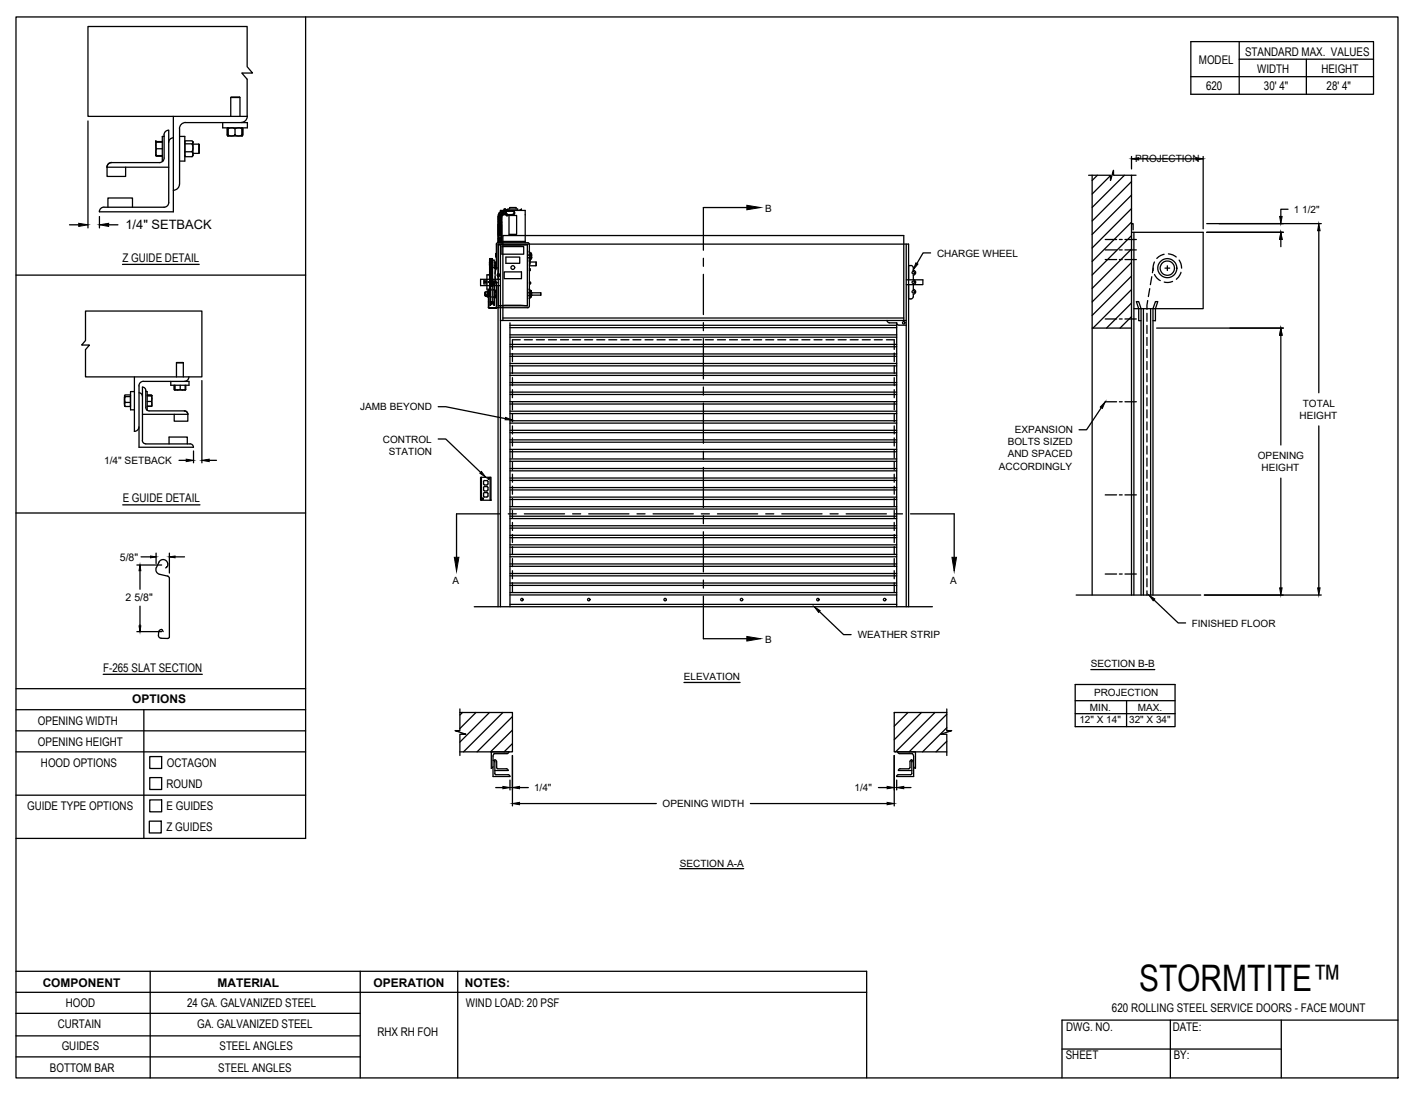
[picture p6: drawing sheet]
<svg xmlns="http://www.w3.org/2000/svg" width="279mm" height="216mm" viewBox="0 0 279 216" stroke-linecap="round" stroke-linejoin="round" font-family="sans-serif">
<!-- layer: ANNOTATIONS -->
<g fill="none" stroke="#000" stroke-width=".25">
<path d="M17.4 23.9v21.1M223.3 30.9v2.4M224.7 31.3h11.3M237.4 30.9v14.2M13.7 44.4h1.8M19.6 42.7v2.3M21.4 44.4h1.9M183.6 49.9h-1.5l-1.2 2.1M238.1 45.8h15.1M238.1 44.1h22.6M252.7 47.3v1.4M254.1 41.3h-1.4v1.4"/>
<path d="M260.2 45.5v32M39.8 75.1v16.2M228.2 64.7h25M252.7 66.2v21.6M35.3 90.8h1.4M38.2 89v2.3M41.3 90.8h1.4M86.5 80.3h1.4l11.8 2.3M86.5 86.6h1.4l6.9 6.6M217.3 80.5l-2.9 4.3h-1.5M252.7 94.4v21.6M260.2 84.1v31.9"/>
<path d="M27 111.5h4.9M27.6 111.5v4.8M27.6 119.6v5.1M27.8 109.9h3M30.8 109.2v2M33.4 109.2v3.9M33.4 109.9h3M227.7 118.4l4.8 4.5h1.4M237.6 117.4h23.1M27 124.7h4.9M135 134.7h11M161.7 120.7l4.8 4.5h1.4"/>
<path d="M212.2 135.1h19.7v8.3h-19.7zM212.2 138.3h19.7M215.2 132.1h12.7M222.3 138.3v5.1M97.8 155.4h1.4M100.6 153.9v2M101.1 149.1v9.9M102.5 155.4h1.7M102.5 158.6h27M148.1 158.6h26.9M173.3 155.4h1.7M176.4 149.1v9.9"/>
<path d="M176.9 153.9v2M178.3 155.4h1.4M212.2 140.8h19.7M134.1 171.4h12.6"/>
</g>
<!-- layer: RHX LH F.O.H. -->
<g fill="none" stroke="#000" stroke-width=".25">
<path d="M214.8 34.6h4.3v1l.6-2v1h4.5M215.5 34.6v82.8M216.5 34.6l-1 1M219.1 34.6l-3.6 3.7M219.7 34.1l-.2 .2M221.9 34.6l-6.4 6.3M223.3 35.8l-7.8 7.8M223.3 38.5l-7.8 7.8M223.3 34.6v82.8M95.5 55.6h.6M95.5 55.8h.6M95.7 57.8v.5"/>
<path d="M95.7 57.8h.1M95.7 58.3h.1M95.9 58.4h.1M95.9 58.3v.1M96 58.4h.1M96.1 55.3h-.6v.7h.6M96.1 58.6h.3M96.1 57.6h-.3v.8h.3M96.2 57.4h.2M96.2 57.4l-.1 .1M96.2 57.4v1.2M96.3 54.3h-.2v2.8h.5"/>
<path d="M96.4 55.6l.1 .1zM96.4 59.6h.1M96.5 57.6v.9M96.5 58.5h.1M96.5 57.6h.1M96.5 54.3h.1M96.5 54.2h-.2M96.5 57.9v.2M96.5 57.6h.2M96.5 58.4h.2M96.6 51.1l.2 .2M96.6 58.4h.1"/>
<path d="M96.6 52.9h.1M96.6 52.6h.1M96.6 51.5h.1M96.6 51.4h.1M96.6 53h.6M96.6 52.7h.1M96.6 52.8h.1M96.6 51.3h.1M96.6 53.3h.6M96.6 52.4v.8M96.6 53.7h.6M96.6 53.6h.1"/>
<path d="M96.6 53.9h.6M96.6 53.9h.1M96.6 54h.1M96.6 51.7h.1M96.6 55.1v.1M96.6 57.3h.1M96.6 57.4h.1M96.6 53h.1M96.6 53.7h.1M96.6 51.1v.7h.2v.2M96.6 52.3h.2v.2h-.2M96.6 51.4h.2v.2"/>
<path d="M96.6 51.7v.8v-.4M96.6 52.5h.1M96.6 52.7h.4M96.6 51.3h.6M96.6 53.2v.2M96.6 57.5h.1M96.6 55.9h.1M96.6 56.3h.1M96.6 56.6h.1M96.6 56.8h.1M96.6 57h.1M96.7 57.6h.1"/>
<path d="M96.7 58.4v.1M96.7 58.4h.1M96.7 58.5h.1M96.7 55.8l.1 .3M96.7 56l-.1 .2 .1-.1M96.7 56.2l-.1 .2M96.7 56.5l-.1 .1M96.7 56.7l-.1 .2M96.7 56.9l-.1 .2M96.7 57.2h-.1v.4M96.7 57.5v1M96.8 52.7v.2h-.2"/>
<path d="M96.8 53l-.2 .1M96.8 53.3l-.2 .1M96.8 53.5l-.2 .1M96.8 53.7l-.2 .1M96.8 53.9l-.2 .1M96.8 54.2l-.2 .1M96.8 54.4l-.2 .1M96.8 54.6l-.2 .2v-.2h.6M96.8 54.9l-.2 .1M96.8 55.1l-.2 .1M96.8 55.3l-.2 .1M96.8 55.5l-.2 .1"/>
<path d="M96.8 55.8v4.4M96.8 52.3v.1M96.8 51.9v.1M96.8 52.4h.2M96.8 51.6h.1M96.8 55.9h.1l.1 .4M96.8 52.4h.1M96.8 52.7l.2 .1M96.8 52.7h.1M96.8 56.2h.1M96.8 57.2h.1M96.8 59.9v.1"/>
<path d="M96.8 53v.1M96.8 56.2l.2 .2M96.8 51.8h.2M96.8 51.8v.2M96.8 53.1h.1M96.8 53l.2 .1h-.2M96.8 52.8h.1M96.8 56.1v.1M96.8 58.6v.1M96.9 57.2l.1 .1M97 58.6h-.2M97 51.8v.1"/>
<path d="M97 52.3h-.2M97 52.3v.1M97 53.1h.1M97 56h.2M97 59.5l-.2 .2M97 60l-.2 .2M97 52.7v.1v-.1M97 51.9h.1M97 51.9v.1M97 52.4h.1M97 59.8v.2M97 52.3h.1"/>
<path d="M97 56.2h.2M97 56.2v.2M97 56.4h.1M97 59.6h.1M97 51.6h.1M97 52.7h.1M97 51.8v.2h-.4M97 51.4v.2h-.4M97 59.7v.1M97 51.2v.1M97 52.3v.2M97 52.7v.2"/>
<path d="M97 53v.1M97 53.3v.1M97 53.5v.1M97 53.7v.1M97 53.9v.1M97 54.2v.1M97 54.4v.1M97 54.6v.1M97 54.9v.1M97 55.1v.1M97 55.3v.1M97 55.5v.1"/>
<path d="M97 55.8v.1M97 56v.1M97 56.2v.1M97 56.4l.1 .1M97.1 56.5h.1M97.1 56.5l-.1 3.1M97.2 59.6h.1M97.2 51.4h.3v1.4h-.3M97.2 52.9h.1M97.2 52.2h.1M97.2 52.1h.1M97.2 51.8h.1"/>
<path d="M97.2 51.7h.1M97.2 52.6h.1M97.2 52.5h.1M97.2 51.5h.1M97.2 52.8h.1M97.2 56.5v-5.5h-.6v6.6M97.2 51.3h.1M97.2 51.1h.1M97.2 53.2h.1M97.2 53.4h.1M97.2 53.6h.1M97.2 53.9h.1"/>
<path d="M97.2 54.1h.1M97.2 54h.1M97.2 54.3h.1M97.2 54.5h.1M97.2 54.8h.1M97.2 55h.1M97.2 55.2h.1M97.2 55.5h.1M97.2 55.7h.1M97.2 55.9h.1M97.2 56.2h.1M97.2 53h.1"/>
<path d="M97.2 53.7h.1M97.2 54.4h.1M97.2 56.4h.1M97.2 55.3h.5M97.2 55.8h.7M97.2 53.5h-.6v.6M97.2 54.2h-.6v.1M97.2 54.4h-.6v.1M97.2 54.9h-.6v.1M97.2 55.3h-.6v.2M97.2 55.8h-.6v.1M97.2 56h.1"/>
<path d="M97.2 56.4v.1M97.2 59.7v.1M97.2 59.8l.1 .2M97.2 56.2v.2M97.3 59.5l.2 .2M97.3 56l-.1 .3M97.3 58.6l.2 .1M97.4 57.2l-.1 .1M97.4 57.2h.1M97.5 59.9v.1M97.5 56.2l-.2 .2M97.5 55.8l.1 4.4-.3-.2"/>
<path d="M97.5 55.9l-.2 .1M97.5 55.8v.3M97.5 55.8v4.4M97.5 51.7h.4M97.5 52.5h.2M97.6 57.3v1.5M97.6 56h.3M97.6 52.9h.2zM97.6 58.7h.1M97.6 57.3h.2zM97.6 58.3h.2M97.6 57.8h.2"/>
<path d="M97.6 57.6h.3M97.6 57.4h.3M97.6 58.7h.2M97.7 54.6l.1 .8M97.7 52.9v-1.1l.1 1.1h-.2M97.7 52.9v1.1M97.8 51.8h.1M97.8 53h.1M97.8 53v-.2h.1l-.2 1.5 .2 1.5M97.8 52.9v.3M97.8 51.9h.1M97.8 52.5h.1"/>
<path d="M97.8 50.5h.1M97.8 50.2h.1M97.8 58.7h-.2M97.8 57.3v.1M97.8 57.6v.2M97.8 58.3v.4M97.8 58.4h.1M97.8 58.6h.1M97.8 57.8h.1M97.8 58.3h.1M97.9 50.7h.1M97.9 53h.1"/>
<path d="M97.9 50.1v.6v-.2M97.9 55.6h-1.3v.1M97.9 53l-.1 .1M97.9 53v.1M97.9 50.1v.1M97.9 52.8v.1M97.9 50.2v.3M97.9 52.8l.3 .1M97.9 52.8h.1M97.9 55.8h.1M97.9 55.8v4.6l.2 .3h6.1M98.2 55.8h-.3"/>
<path d="M98.3 54.3h.1M98.3 54.3l.1-.1 .1 .1M98.3 54.3h.2M98.3 55.1v-6.9h81v7M98.3 56.4v63.3M98.3 46.4a.35 .35 0 0 1 .3-.3 .35 .35 0 0 1 .4 .3M98.3 46.2a.35 .35 0 0 1 .3-.3 .35 .35 0 0 1 .4 .3M98.3 46a.35 .35 0 0 1 .3-.3 .35 .35 0 0 1 .4 .3M98.3 45.1a.35 .35 0 0 1 .3-.4 .35 .35 0 0 1 .4 .4M98.3 44.9a.35 .35 0 0 1 .3-.4 .35 .35 0 0 1 .4 .4M98.3 44.7a.35 .35 0 0 1 .3-.4 .35 .35 0 0 1 .4 .4M98.3 47.1v.1"/>
<path d="M98.3 47.8v.1M98.3 47.3v.1M98.3 47.5v.1M98.3 43.1v.1M98.3 42.9v.1M98.3 43.4v.1M98.3 43.6v.2M98.3 42.7v.1M98.3 48.3l2.9 .1 2.9-.1M98.3 54.1l-.2 .2 .2 .2M98.3 47.9h.1M98.3 46.8a.33 .33 0 0 1 .3-.3 .33 .33 0 0 1 .4 .3"/>
<path d="M98.3 45.8a.35 .35 0 0 1 .3-.3 .35 .35 0 0 1 .4 .3M98.3 45.6a.35 .35 0 0 1 .3-.3 .35 .35 0 0 1 .4 .3M98.3 45.4a.35 .35 0 0 1 .3-.3 .35 .35 0 0 1 .4 .3M98.3 45.2v.1a.35 .35 0 0 1 .3-.4 .35 .35 0 0 1 .4 .4M98.3 44.4v.1a.35 .35 0 0 1 .3-.4 .35 .35 0 0 1 .4 .4M98.3 44.3v-.1a.38 .38 0 0 1 .3-.2 .38 .38 0 0 1 .4 .3M98.3 43.9v.1M98.3 54.6h.1M98.3 54.1h.1M98.3 46.9h.7M98.3 46.8a.33 .33 0 0 1 .3-.2 .33 .33 0 0 1 .4 .2M98.3 46.3h.1"/>
<path d="M98.3 46.3a.36 .36 0 0 1 .4-.2 .36 .36 0 0 1 .3 .3M98.3 46.1h.1M98.3 46.1a.36 .36 0 0 1 .4-.1 .36 .36 0 0 1 .3 .2M98.3 46h.1M98.3 46a.38 .38 0 0 1 .7 0M98.3 45.8h.1M98.3 45.8a.36 .36 0 0 1 .4-.2 .36 .36 0 0 1 .3 .2M98.3 45.6h.1M98.3 45.6a.36 .36 0 0 1 .4-.2 .36 .36 0 0 1 .3 .2M98.3 45.4h.1M98.3 45.4a.36 .36 0 0 1 .4-.2 .36 .36 0 0 1 .3 .2M98.3 45.2h.1"/>
<path d="M98.3 45.2a.36 .36 0 0 1 .4-.2 .36 .36 0 0 1 .3 .2M98.3 45h.1M98.3 45a.36 .36 0 0 1 .4-.2 .36 .36 0 0 1 .3 .2M98.3 44.8h.1M98.3 44.8a.36 .36 0 0 1 .4-.2 .36 .36 0 0 1 .3 .3M98.3 44.6h.1M98.3 44.6a.38 .38 0 0 1 .7 0M98.3 44.4h.1M98.3 44.4a.36 .36 0 0 1 .4-.2 .36 .36 0 0 1 .3 .3M98.3 43.9h.7M98.3 44h.7M98.3 42.8h.7"/>
<path d="M98.3 42.7h.7M98.3 42.8v.1M98.3 43v.2h.7v-.2M98.3 43.3v.1h.7v-.1M98.3 43.7v-.2h.7v.2M98.3 43.8v.1M98.3 44v.1M98.3 44.2v.1M98.3 44.8v.1M98.3 46.1v.1M98.3 46.3v.1M98.3 46.9v.2h.7v-.2"/>
<path d="M98.3 47.2v.1M98.3 47.4v.2M98.3 48.3v5.8M98.3 54.5v5.8M98.3 48.3h5.8M98.3 47.2h.7M98.3 47.4h.7M98.3 47.3h.7M98.3 47.6h5.3M98.3 47.6h.7M98.3 43.3h.7M98.3 42.9h.7"/>
<path d="M98.3 43h.7M98.3 43.7h.7M98.3 43.8h.7M98.3 42.4v.3M98.4 46.8l-.1 .2M98.4 42.4h.1M98.4 42.4l.6 .3M98.4 42.3v.1M98.4 42.4l.6 .2M98.5 54.3l-.2 .1M98.5 54.3h.1M98.5 42.1l-.1 .2"/>
<path d="M98.5 42.1h.1M98.5 42.1l.5 .4M98.6 42.1l.5 .4-.1 .1M98.7 41.9l-.2 .2M98.7 41.9h.1M98.7 48.2v71.5M98.7 55.1h-3.9v1.3h3.9M98.8 41.9l.3 .5M98.8 41.8l-.1 .1M98.8 41.8l.4 .6M98.9 46.8l.1 .2M99 47.1v.1"/>
<path d="M99 47.8v.1M99 47.3v.1M99 47.5v.3h-.7v-.2M99 43.1v.1M99 42.9v.1M99 43.4v.1M99 43.6v.2M99 42.6v.1M99 42.7v.1M99 47.9h.1M99 46.6a.34 .34 0 0 0-.4-.3 .34 .34 0 0 0-.3 .3 .34 .34 0 0 1 .4-.4 .34 .34 0 0 1 .3 .4M99 43.9v.1"/>
<path d="M99 44.2l-.5-.1-.2 .1M99 42.8v.1M99 43.8v.1M99 44v.1M99 44.6v.1M99 46h.1M99 47.2v.1M99 47.4v.2M99 41.7l-.2 .1M99 48.7h4.3v1.5h-4.3zM99.1 41.7l.1 .7 .1-.1M99.1 42.4h.1"/>
<path d="M99.1 41.7l.2 .6M99.2 42.4h-.1M99.2 42.3v.1M99.4 42.3h.1M99.4 41.7h.1M99.4 41.7h-.4M99.4 42.3h-.1M99.4 41.7v.6M99.5 42.3h.1M99.5 41.7h.1M99.5 41.5h.3M99.5 41.7v.6"/>
<path d="M99.5 53.7h3.4v1.3h-3.4zM99.5 41.4h.1M99.5 41.4h.2M99.6 42.3h.1M99.6 41.7h.1M99.6 41.7v.6M99.6 41.4h.1M99.7 41.4h.1M99.7 41.7v.6M99.7 41.4l.1 .1M99.8 41.4h.1M99.8 50.7h2.8v1.3h-2.8z"/>
<path d="M99.9 42.4l.1 .2 .2-.2M99.9 41.6l.1-.2 .2 .2M99.9 41.7v.6h-.2M99.9 42.4h.1M99.9 41.6h.1M99.9 41.5h-1.2v.3M99.9 41.6v.8M100 42.4h.1M100 42.4v.1M100 41.6h.1M100 42.3v.2l.1-.2M100 42.5h.1"/>
<path d="M100 41.5v.1M100.1 41.5h-.1M100.1 42.4h.1M100.1 42.4v.1M100.1 41.6h-.1M100.1 41.6h.1M100.1 42.4l-.1 .1M100.1 41.5h.1M100.1 42.4h-.1M100.1 42.5h.1M100.1 42.5h-.1M100.1 41.5v.1"/>
<path d="M100.1 41.7l-.1-.3v.3h-.3M100.1 42.4h.7M100.2 41.5h3.4v6.4M100.2 41.5v-.2h2v.2M100.2 41.6l.6 .1M100.2 42.4h.3zM100.2 41.6l-.1 .1M100.4 42.5h1.5v3.7h-1.5zM100.5 41.6l.7 .1a.35 .35 0 0 1 .3 .3 .35 .35 0 0 1-.3 .4M100.5 41.6l.7 .1a.31 .31 0 0 1 .3 .3 .31 .31 0 0 1-.3 .3l-.7 .1M100.6 41.3v-.3h1.2v.3M101.1 42.4h.1"/>
<path d="M101.1 41.7a.37 .37 0 0 1 .5 .3 .37 .37 0 0 1-.4 .4M101.2 42.4h-.7M101.2 41.7a.31 .31 0 0 1 .3 .3 .31 .31 0 0 1-.3 .3M102.6 41.5h.3M102.6 41.4h.1M102.8 41.4l-.2 .1h.3M102.8 41.4v.1M102.8 41.4l.1 .1M102.9 41.4h.1M102.9 41.5h.1M102.9 41.4v.1M104.1 48.3v12"/>
<path d="M104.2 47.9l.2 .3M104.2 47.9h-6.1l-.2 .3v4.7M104.4 57.8h.3M104.4 57.8h.5v.5M104.4 57.7h.5M104.4 58.4h.5M104.4 50.9h.5M104.4 50.3h.5M104.4 50.8h.4M104.4 57.1l.5 .6M104.4 58.4v.5l.5-.5M104.4 50.9v.6l.5-.5"/>
<path d="M104.4 49.7l.5 .6M104.5 57.1l-.1 .6M104.5 49.7l-.1 .6M104.5 57.1h.1M104.5 49.7h.1M104.5 53h.1M104.5 53.4h.1M104.5 55.7h.2M104.5 48.2v1.5M104.5 57.8v.5h2.2M104.5 50.4h.4v.4h-.4M104.5 57.1l.3 .5"/>
<path d="M104.5 49.7l.3 .5M104.5 53.1h.1M104.5 52.5h1.3M104.5 50.4v.4M104.5 53.1v.2M104.5 53v.4M104.5 53v.1M104.5 53.3v.1M104.6 58.3h.1M104.6 57.9v.4M104.6 57.3h.1M104.6 51.3v.8l-.1 .2"/>
<path d="M104.6 51.7h1.2v.8v-.8M104.6 58.7h.1zM104.6 50.4v.4M104.6 57.8v.1M104.7 58.3h-.3h.4M104.7 55.7v.3h-.2M104.7 55.7h.1M104.7 58.3h.1M104.7 50.4h.1M104.7 57.8h.1M104.7 57.3v.2M104.7 58.5v.2"/>
<path d="M104.8 57.6h.1M104.8 50.2h.1M104.8 58.4h.1M104.8 51h.1M104.8 58.5l-.3 .4v1.6M104.8 50.8l.1 .1M104.8 57.6l.1 .1M104.8 57.8h-.1M104.8 50.8h-.4M104.8 50.4h-.1M104.9 58.4h-.1M104.9 50.3v.1h-.5h.3"/>
<path d="M104.9 50.3h.1M104.9 58.4h.1M104.9 50.9h.1M104.9 50.9l-.4 .6v5.6M104.9 57.8h1.8M104.9 57.7l-.1 .1M104.9 58.3v.1M106.7 57.8h.1M106.7 57.8v.5M106.7 58.2v.1M178.8 55.2h3.3v1h-3.3M178.8 48.2v71.5"/>
<path d="M179.3 52.4l.7 .1 .1 .1 .1 .7a.48 .48 0 0 1 .5 .5 .48 .48 0 0 1-.5 .5v.9a.48 .48 0 0 1 .5 .5 .48 .48 0 0 1-.5 .5v.9a.48 .48 0 0 1 .5 .5 .48 .48 0 0 1-.5 .5l-.1 .7-.1 .1-.7 .1zM179.3 56.2v63.5M218.1 47.3h2.2M218.1 49.3h2.2M218.1 51.2h2.2M220.9 47.3h.5M220.9 49.3h.5M220.9 51.2h.5M222 47.3h2.2M222 49.3h2.2M222 51.2h2.2M223.3 45.8h14.1v15.1h-13.7"/>
<path d="M223.3 44.1h.3v1.3M223.3 41.2l-7.8 7.7M223.3 43.8l-7.8 7.8M223.3 46.5l-7.8 7.8M223.3 49.1l-7.8 7.8M223.3 51.8l-7.8 7.8M223.3 54.5l-7.8 7.8M223.3 57.2l-7.6 7.5M223.3 59.8l-5 4.9M223.7 45.8v71.6M226.5 59.3l-.2 1.7M226.9 57l-.3 1.5"/>
<path d="M227.3 54.6l-.3 1.6M227.5 52.9l-.1 .9M227.8 51.7l-.3 1v.7M227.8 54.2l.5 .7 .6 .5M229.7 50.2l-.6 .2-.8 .6M229.9 52.9h.9M230.3 52.5v.9M230.5 50.1l.9 .2 .7 .4M231.4 55.5l-.9 .3-.8-.1M232.7 51.3l.3 .7 .2 .9M233 53.7l-.5 1-.4 .4M96.4 60.7l.1 .1"/>
<path d="M96.4 60.7l.1-3.5v3.5M96.5 60.8h1.5l-1.5 .1M96.7 60.2h.1M98.3 60.3l2.9-.1 2.9 .1M98.3 60.3h5.8M98.7 63.2h80.1M99.2 63.2v-16.7h79.1v16.7M99.2 62.8h79.1M100.6 63.7v56M100.6 64.2h76.3M100.6 79.3h76.3M100.6 79.7h76.3"/>
<path d="M100.6 77.9h76.3M100.6 77.4h76.3M100.6 76h76.3M100.6 75.5h76.3M100.6 74.1h76.3M100.6 73.6h76.3M100.6 72.2h76.3M100.6 71.7h76.3M100.6 70.3h76.3M100.6 69.9h76.3M100.6 68.4h76.3M100.6 68h76.3"/>
<path d="M100.6 66.5h76.3M100.6 66.1h76.3M100.6 64.7h76.3M101.1 69.8v1.6M101.1 72.1v1.6M101.1 74.5v1.6M101.1 76.9v1.6M101.1 79.3v1.6M102.7 67.1h-1.6v1.9M103.5 67.1h1.6M104.4 60.4l-.2 .3M105.8 67.1h1.6"/>
<path d="M108.2 67.1h1.6M110.6 67.1h1.6M113 67.1h1.6M115.4 67.1h1.5M117.8 67.1h1.5M120.1 67.1h1.6M122.5 67.1h1.6M124.9 67.1h1.6M127.3 67.1h1.6M129.6 67.1h1.6M132 67.1h1.6M134.4 67.1h1.6"/>
<path d="M136.8 67.1h1.6M139.2 67.1h1.6M141.6 67.1h1.6M143.9 67.1h1.6M146.3 67.1h1.6M148.7 67.1h1.6M151.1 67.1h1.6M153.5 67.1h1.5M155.9 67.1h1.5M158.2 67.1h1.6M160.6 67.1h1.6M163 67.1h1.6"/>
<path d="M165.4 67.1h1.6M167.7 67.1h1.6M170.1 67.1h1.6M172.5 67.1h1.6M174.9 67.1h1.5v1.9M175 63.2l.3 .4 .2 .1h1.4v56M176.4 69.8v1.6M176.4 72.1v1.6M176.4 74.5v1.6M176.4 76.9v1.6M176.4 79.3v1.6M176.9 63.7l.2 .4 .3 .1h1.4"/>
<path d="M215.5 64.7h7.8M218.1 62.9h2.2M218.1 79.3h2.2M220.9 62.9h.5M220.9 79.3h.5M222 62.9h2.2M222 79.3h2.2M223.3 62.5l-2.3 2.2M225.1 63.3h-.4v-2.4l-.5-1.4h.5l.4 1.4v56.5M225.6 60.9v56.5M226.3 61.8v1.6M226.3 64.2v1.6"/>
<path d="M226.3 66.6v1.6M226.3 69v1.6M226.3 71.4v1.5M226.3 73.7v1.6M226.3 76.1v1.6M226.3 78.5v1.6M227 60.9v56.5M227.5 63.3h.5v-2.4l.5-1.4h-.5l-.5 1.4v56.5M94.8 94.2h2.1v4.5h-2.1zM95 94.2v4.5M95.2 98.4h.1M95.3 98.5h.1"/>
<path d="M95.3 98.3v.2M95.3 98.4v.1M95.3 98.4h.1M95.4 98.4h.1M95.4 95.5l.2 .2M95.4 96.7l.2 .2M95.6 94.8l-.2 .2v.5M95.6 96l-.2 .2v.5M95.6 97.2l-.2 .2 .1 .6 .1 .1M95.6 94.8h.5M95.6 95.7h.5M95.6 96h.5"/>
<path d="M95.6 96.9h.5M95.6 97.2h.5M95.6 98.1h.5M96.1 94.8l.2 .2v.5M96.1 96l.2 .2v.5M96.1 97.2l.2 .2v.5l-.2 .2M96.3 95.5l-.2 .2M96.3 96.7l-.2 .2M96.3 94.4v.1M96.4 94.5h.1M96.4 94.4h.1M96.4 94.4v.2"/>
<path d="M96.5 94.4v.1M96.7 94.2v4.5M100.6 100h76.3M100.6 98.6h76.3M100.6 98.1h76.3M100.6 96.7h76.3M100.6 96.2h76.3M100.6 94.8h76.3M100.6 94.3h76.3M100.6 92.9h76.3M100.6 92.5h76.3M100.6 91h76.3"/>
<path d="M100.6 90.6h76.3M100.6 89.2h76.3M100.6 88.7h76.3M100.6 87.3h76.3M100.6 86.8h76.3M100.6 85.4h76.3M100.6 84.9h76.3M100.6 83.5h76.3M100.6 83h76.3M100.6 81.6h76.3M100.6 81.2h76.3M101.1 81.7v1.5"/>
<path d="M101.1 84.1v1.5M101.1 86.4v1.6M101.1 88.8v1.6M101.1 91.2v1.6M101.1 93.6v1.6M101.1 95.9v1.6M101.1 98.3v1.6M176.4 81.7v1.5M176.4 84.1v1.5M176.4 86.4v1.6M176.4 88.8v1.6M176.4 91.2v1.6"/>
<path d="M176.4 93.6v1.6M176.4 95.9v1.6M176.4 98.3v1.6M218.1 97.7h2.2M220.9 97.7h.5M222 97.7h2.2M226.3 80.9v1.6M226.3 83.3v1.6M226.3 85.6v1.6M226.3 88v1.6M226.3 90.4v1.6M226.3 92.8v1.6"/>
<path d="M226.3 95.2v1.6M226.3 97.6v1.5M226.3 99.9v1.6M93.6 119.7h90.4M100.6 119.3h76.3M100.6 117.4h76.3M100.6 116.9h76.3M100.6 115.5h76.3M100.6 115.1h76.3M100.6 113.6h76.3M100.6 113.2h76.3M100.6 111.8h76.3"/>
<path d="M100.6 111.3h76.3M100.6 109.9h76.3M100.6 109.4h76.3M100.6 108h76.3M100.6 107.5h76.3M100.6 106.1h76.3M100.6 105.6h76.3M100.6 104.2h76.3M100.6 103.8h76.3M100.6 102.3h76.3M100.6 101.9h76.3M100.6 100.5h76.3"/>
<path d="M101.1 100.7v1.6M101.1 103.1v1.6M101.1 105.5v1.6M101.1 107.9v1.6M101.1 110.2v1.6M101.1 112.6v1.6M101.1 115v1.9M176.4 100.7v1.6M176.4 103.1v1.6M176.4 105.5v1.6M176.4 107.9v1.6M176.4 110.2v1.6"/>
<path d="M176.4 112.6v1.6M176.4 115v1.9M212.3 117.4h24.6M218.1 113.3h2.2M220.9 113.3h.5M222 113.3h2.2M226.3 102.3v1.6M226.3 104.7v1.6M226.3 107.1v1.6M226.3 109.5v1.5M226.3 111.8v1.6M226.3 114.2v1.6"/>
<path d="M226.3 116.6v.8M90.7 139.9v4.3h-.9l2.1 .7h-1.2v4.2M186.8 139.9v4.3h1l-2.2 .7h1.2v4.2M90.3 144.2l-.1 .1M90.7 140.6h10.4v7.8h-10.4M91.2 140.6l-.5 .5M93.9 140.6l-3.2 3.2M96.6 140.6l-5.9 5.9M97.3 150.1l.3 .3M97.3 151.3l-.4 .3v-3.2h3.5l-.3 .3h-2.6l-.1 .2-.1 .3v4h3.3M97.6 152.6l.3 .3h2.4l.3 .3M97.6 152.1h2.7"/>
<path d="M98 151.5l.2 .2M98 150.3l-.4-.4v2.8M98 150.3v1.2M98.2 151.7h1.7M99.2 140.6l-7.7 7.8M99.9 151.7l.4 .4M101.1 141.4l-7 7M101.1 144.1l-4.3 4.3M101.1 146.7l-1.6 1.7M176.5 140.6l-.1 .1M177.3 152.9l-.4 .3M177.3 152.9h2.4"/>
<path d="M177.3 152.1h2.6M177.6 151.7l-.3 .4M177.6 151.7h1.7M179.2 140.6l-2.8 2.7M179.6 151.5v-1.2l.3-.4v2.8M179.6 151.5l-.3 .2M179.9 152.6l-.2 .3M180 148.7l.3 .5M180 148.7h-2.5l-.4-.3h3.5v3.2l-.3-.3M180.3 150.1l-.4 .3M180.3 149.2v4h-3.4M181.8 140.6l-5.4 5.4"/>
<path d="M184.5 140.6l-7.8 7.8M186.8 140.6h-10.4v7.8h10.4M186.8 140.9l-7.4 7.5M186.8 143.6l-4.8 4.8M186.8 146.3l-2.1 2.1"/>
<circle cx="98.4" cy="54.3" r=".16"/>
<circle cx="98.4" cy="54.3" r=".24"/>
<circle cx="101.2" cy="52.8" r=".37"/>
<circle cx="180.2" cy="53.8" r=".24"/>
<circle cx="180.2" cy="57.6" r=".24"/>
<circle cx="180.2" cy="55.7" r=".24"/>
<circle cx="230.3" cy="52.9" r="1.42"/>
<circle cx="230.3" cy="52.9" r="1.89"/>
<circle cx="178.3" cy="63.7" r=".24"/>
<circle cx="95.3" cy="98.4" r=".1"/>
<circle cx="96.4" cy="94.5" r=".1"/>
<circle cx="103" cy="118.3" r=".24"/>
<circle cx="116.2" cy="118.3" r=".24"/>
<circle cx="131.2" cy="118.3" r=".24"/>
<circle cx="146.3" cy="118.3" r=".24"/>
<circle cx="161.4" cy="118.3" r=".24"/>
<circle cx="174.6" cy="118.3" r=".24"/>
</g>
<path d="M176.4 69.8h.1" fill="none" stroke="#000" stroke-width=".2"/>
<!-- layer: ANNOTATIONS -->
<g fill="#000" stroke="#000" stroke-width=".2">
<path d="M223.3 31.3l1.4-.2v.5zM236 31.1l1.4 .2-1.4 .3zM15.5 44.1l1.9 .3-1.9 .3zM19.6 44.4l1.8-.3v.6zM180.7 51.9l.4 .2-.9 1.1zM252.7 45.8l.3 1.5h-.5zM252.5 42.7h.5l-.3 1.4zM260.2 44.1l.3 1.4h-.5zM252.7 64.7l.3 1.5h-.5zM36.7 90.6l1.5 .2-1.5 .3zM39.8 90.8l1.5-.2v.5zM95 93l.9 1.2-1.2-.8z"/>
<path d="M99.8 82.4l1.3 .5-1.4-.1zM218.1 79.3l-.6 1.3-.4-.3zM27.6 111.5l.2 1.1h-.4zM29.7 109.7l1.1 .2-1.1 .2zM33.4 109.9l1.1-.2v.4zM226.7 117.4l1.2 .8-.4 .4zM252.5 116h.5l-.3 1.4zM260 116h.5l-.3 1.4zM27.4 123.5h.4l-.2 1.2zM160.7 119.7l1.1 .8-.3 .4zM99.2 155.2l1.4 .2-1.4 .3zM101.1 155.4l1.4-.2v.5z"/>
<path d="M101.1 158.6l1.4-.3v.5zM175 155.2l1.4 .2-1.4 .3zM175 158.3l1.4 .3-1.4 .2zM176.9 155.4l1.4-.2v.5z"/>
</g>
<!-- layer: SECTION CUTS -->
<g fill="none" stroke="#000" stroke-width=".25">
<path d="M138.8 51v1.6M138.8 54.1v8M147.4 41h-8.6v8.4M138.8 63.7v1.6M138.8 66.8v8M138.8 76.4v1.6M138.8 79.5v8M138.8 89.1v1.6M138.8 92.2v8M98.7 101.4h-8.6v8.6M100.3 101.4h1.6M103.5 101.4h7.9"/>
<path d="M113 101.4h1.6M116.2 101.4h7.9M125.7 101.4h1.6M128.9 101.4h7.9M138.4 101.4h1.6M138.8 101.8v1.6M138.8 104.9v8M138.8 114.5v1.6M138.8 117.6v8.4h8.6M141.6 101.4h7.9M151.1 101.4h1.6M154.3 101.4h7.9"/>
<path d="M163.8 101.4h1.6M167 101.4h7.9M176.5 101.4h1.6M179.7 101.4h8.6v8.6"/>
</g>
<path d="M147.4 40.5l2.7 .5-2.7 .4zM89.6 110h1l-.5 2.7zM187.8 110h.9l-.4 2.7zM147.4 125.6l2.7 .4-2.7 .5z" fill="#000" stroke="#000" stroke-width=".2"/>
<!-- layer: DETAILS -->
<g fill="none" stroke="#000" stroke-width=".25">
<path d="M17.4 5.2h31.4v8l1 1.2h-2.1l1.1 1.2v7.4h-31.4zM45.5 19.2h1.8v3.8M45.5 19.2v3.8M45.5 19.2h1.8M22 32.1a.92 .92 0 0 0-.9 .9h12.2M30.8 30.7h.1M30.8 28h.1M30.8 30.7h1.2M30.9 30.7h1.1M32 28h-1.2M32 27.9l-1.2 .1M32 29.4h-1.1l-.1 .6 .1 .7h1.1"/>
<path d="M32 28h-1.1l-.1 .7 .1 .7M32 28h-1.2v2.7h.1M32.4 26.6a.92 .92 0 0 1 .9-.9v14.3M32.4 26.6v4.6a.92 .92 0 0 1-.9 .9h-9.5a.88 .88 0 0 0-.9 .8v1.9h3.7v-1.8M32.4 26.9h-.4v4.9h.2M33.3 40a.92 .92 0 0 1-.9 .9M34.2 27.2a.92 .92 0 0 0-.9 .9M34.2 23v18.8h-14.6M35.4 26.9h1.1v4.9h-1.1M36.5 30.7h.1M36.5 28h.1M36.5 28.4h1.4l.2 .8-.2 .8h-1.4"/>
<path d="M37.9 28.4l.2-.3-.2-.3h-1.4v3.1h1.4l.2-.5-.2-.4M38 27.9l.1 .1v2.7l-.2 .2M38.1 28.4h1.1M38.1 30.3h1.1M39.2 28.4l.1 .1v1.7l-.1 .1M39.2 28.4v1.9M43.9 24.2v1h4.9v-1h-12.2a1.19 1.19 0 0 0-1.2 1.2v10.9a1.22 1.22 0 0 1-1.2 1.2M44.8 26.6l.2 .2M44.8 25.4l.2-.2v.2M44.9 26.6l.1 .2M44.9 25.4v1.3M45 26.6v.2"/>
<path d="M45 25.3l-.1 .1M45 25.4l.7-.2 .7 .2v1.2l-.7 .2-.7-.2zM45 26.6v.2h2.7M45 26.7v-1.4l-.1 .1 .1 1.3M46.4 25.4l.7-.2 .6 .2M46.4 26.6l.7 .2 .6-.2v-1.4l.1 1.6M47.7 26.6v.2M47.8 25.3l.1 .1-.1 1.4M47.8 25.3l.1 .1v1.2l-.1 .2M48.8 23a1.22 1.22 0 0 1-1.2 1.2M21.3 40.9v-1.8h4.8v1.8M32.4 40.9h-11.9a.92 .92 0 0 0-.9 .9"/>
<path d="M16.9 61.4h22.9v13h-22.9v-5.4l.8-.9h-1.6l.8-.9zM24.6 79.7h.1M24.6 78.4v.1M24.6 78v2.1l.1 .1M24.7 78.3l-.1-.2 .1-.2h1v2.3h-1l-.1-.4 .1-.4M25.7 78.3h-1l-.1 .5 .1 .6h1M25.7 78.1h.1M26.5 77.3h-.7v3.6h.7M26.5 74.4v10.7M27.4 77.5a.67 .67 0 0 1 .7 .7M28.3 75.2a.87 .87 0 0 0-.9 1v12.1h10.8a.63 .63 0 0 0-.7-.7h-8.7a.67 .67 0 0 1-.7-.7M28.3 75.3h9v.7h-3.6v-.7"/>
<path d="M28.8 77.3h.2v3.6h-.1M29 78.1h.9l.1 .6-.1 .5h-.9M29 78l1 .1M29.9 79.2v1h-.9M30 78.1h-.1M30 78.1v2l-1 .1M34.3 76v.9l.2 .1M34.4 76.9l.1 .1M34.5 76v1M34.5 76v.9l.5 .1 .6-.1v-.9M34.5 76.9l2 .1M34.8 71.6v2.8"/>
<path d="M34.8 71.6h1.4M36.2 71.6v2.8M36.5 76v.9h-.9M36.5 76.9v.1M36.7 76v.9h-.2M36.7 76.9l-.2 .1M37.3 74.4a.9 .9 0 0 1-.9 .9M25.7 80.1h.1M27.4 84.2a.9 .9 0 0 1-.9 .9M28.1 81.8h9M28.8 80.4a.67 .67 0 0 0 .6 .7h7a.65 .65 0 0 1 .7 .6v1.4h-2.7v-1.3M28.8 80.4v-3.3a.67 .67 0 0 0-.7-.7v10.5"/>
<path d="M30 80.1l-.1 .1M33.4 87.6v-1.3h3.6v1.3M36.4 81.1a.67 .67 0 0 1 .6 .7M30.8 112a.96 .96 0 0 0 .7 1.3l1.6 .4 .3 .4M30.9 112l.4-1a.9 .9 0 0 1 1.5-.4 .9 .9 0 0 1-.1 1.5M33.4 114.1v11.7M31.3 124.8v.9l.5 .2M32.2 124.7l-.3-.5a.57 .57 0 0 0-.6 .6M33.4 125.7l-.3 .3h-1.3"/>
</g>
<!-- layer: ANNOTATIONS -->
<path d="M32.9 112h.1M27.6 124.7h.1M27.6 123.5h.1" fill="none" stroke="#000" stroke-width=".2"/>
<!-- layer: TITLE BLOCK -->
<g fill="none" stroke="#000" stroke-width=".25">
<path d="M3.2 3.3h272.6v209.4h-272.6zM60.3 3.3v162.2h-57.1M235 8.2h36v10.4h-36zM235 15.1h36M244.5 11.7h26.5M244.5 8.2v10.4M3.2 54.3h57.1M24.2 52.2h15.1M24.2 99.6h15.3M3.2 101.2h57.1M3.2 135.9h57.1M20.4 133.1h19.5"/>
<path d="M3.2 140.1h57.1M3.2 144.2h57.1M3.2 148.4h57.1M3.2 156.9h57.1M28.4 140.1v25.4M29.5 149.3h2.4v2.4h-2.4zM29.5 153.5h2.4v2.3h-2.4zM29.5 157.9h2.4v2.3h-2.4zM29.5 162.1h2.3v2.3h-2.3zM3.2 200h67.9M3.2 195.8h167.8M3.2 191.7h167.8v21"/>
<path d="M29.6 191.7v21M71.1 191.7v21M90.3 191.7v21M3.2 208.6h67.9M3.2 204.4h67.9M209.6 207h43.2M230.9 201.3v11.4M252.8 201.3v11.4M275.8 201.3h-66.2v11.4"/>
</g>
<!-- layer: 0 -->
<path d="M257.8 11.7v6.9" fill="none" stroke="#000" stroke-width=".25"/>
<text font-size="7.2" x="224.7" y="195.5">STORMTITE™</text>
<text font-size="2.5" x="24.7" y="45.3">1/4&quot; SETBACK</text>
<g font-size="2.4">
<text x="245.7" y="11.1">STANDARD MAX. VALUES</text>
<text x="236.6" y="12.7">MODEL</text>
<text x="238" y="17.8">620</text>
<text x="248.1" y="14.4">WIDTH</text>
<text x="249.4" y="17.8">30' 4&quot;</text>
<text x="260.7" y="14.4">HEIGHT</text>
<text x="261.8" y="17.8">28' 4&quot;</text>
<text x="24.2" y="51.7">Z GUIDE DETAIL</text>
<text x="24.2" y="99.1">E GUIDE DETAIL</text>
<text x="20.4" y="132.6">F-265 SLAT SECTION</text>
<text x="7.5" y="143">OPENING WIDTH</text>
<text x="26.1" y="138.8">OPTIONS</text>
<text x="7.5" y="147.2">OPENING HEIGHT</text>
<text x="8.1" y="151.3">HOOD OPTIONS</text>
<text x="32.9" y="155.5">ROUND</text>
<text x="32.9" y="151.4">OCTAGON</text>
<text x="5.4" y="159.9">GUIDE TYPE OPTIONS</text>
<text x="32.9" y="159.9">E GUIDES</text>
<text x="32.9" y="164.1">Z GUIDES</text>
<text x="8.4" y="194.7">COMPONENT</text>
<text x="42.9" y="194.7">MATERIAL</text>
<text x="73.7" y="194.7">OPERATION</text>
<text x="91.7" y="194.7">NOTES:</text>
<text x="11.4" y="202.8">CURTAIN</text>
<text x="13" y="198.8">HOOD</text>
<text x="36.9" y="198.6">24 GA. GALVANIZED STEEL</text>
<text x="38.9" y="202.9">GA. GALVANIZED STEEL</text>
<text x="91.9" y="198.6">WIND LOAD: 20 PSF</text>
<text x="210.4" y="203.6">DWG. NO.</text>
<text x="219.4" y="199.8">620 ROLLING STEEL SERVICE DOORS - FACE MOUNT</text>
<text x="231.4" y="203.4">DATE:</text>
<text x="12.2" y="207.3">GUIDES</text>
<text x="43.3" y="207.2">STEEL ANGLES</text>
<text x="74.5" y="204.5">RHX RH FOH</text>
<text x="210.3" y="209.1">SHEET</text>
<text x="231.6" y="209">BY:</text>
<text x="9.8" y="211.5">BOTTOM BAR</text>
<text x="43.1" y="211.6">STEEL ANGLES</text>
</g>
<g font-size="2.1">
<text x="23.6" y="110.6">5/8&quot;</text>
<text x="24.8" y="118.5">2 5/8&quot;</text>
</g>
<g font-size="2">
<text x="224" y="32">PROJECTION</text>
<text x="151" y="41.7">B</text>
<text x="255.3" y="42">1 1/2&quot;</text>
<text x="184.9" y="50.6">CHARGE WHEEL</text>
<text x="71.1" y="81">JAMB BEYOND</text>
<text x="256.4" y="82.7">HEIGHT</text>
<text x="257.1" y="80.3">TOTAL</text>
<text x="75.5" y="87.4">CONTROL</text>
<text x="76.7" y="89.7">STATION</text>
<text x="198.8" y="87.9">BOLTS SIZED</text>
<text x="200.2" y="85.5">EXPANSION</text>
<text x="20.5" y="91.6">1/4&quot; SETBACK</text>
<text x="197.1" y="92.7">ACCORDINGLY</text>
<text x="198.8" y="90.3">AND SPACED</text>
<text x="248.2" y="90.6">OPENING</text>
<text x="248.9" y="93">HEIGHT</text>
<text x="89.3" y="115.3">A</text>
<text x="187.5" y="115.3">A</text>
<text x="169.3" y="126">WEATHER STRIP</text>
<text x="235.1" y="123.7">FINISHED FLOOR</text>
<text x="151" y="126.8">B</text>
<text x="215.2" y="131.7">SECTION B-B</text>
<text x="135" y="134.3">ELEVATION</text>
<text x="215.9" y="137.4">PROJECTION</text>
<text x="213" y="142.6">12&quot; X 14&quot;</text>
<text x="215.1" y="140.3">MIN.</text>
<text x="222.8" y="142.6">32&quot; X 34&quot;</text>
<text x="224.5" y="140.3">MAX.</text>
<text x="105.4" y="156.1">1/4&quot;</text>
<text x="130.7" y="159.3">OPENING WIDTH</text>
<text x="168.6" y="156.1">1/4&quot;</text>
<text x="134.1" y="171">SECTION A-A</text>
</g>
</svg>
